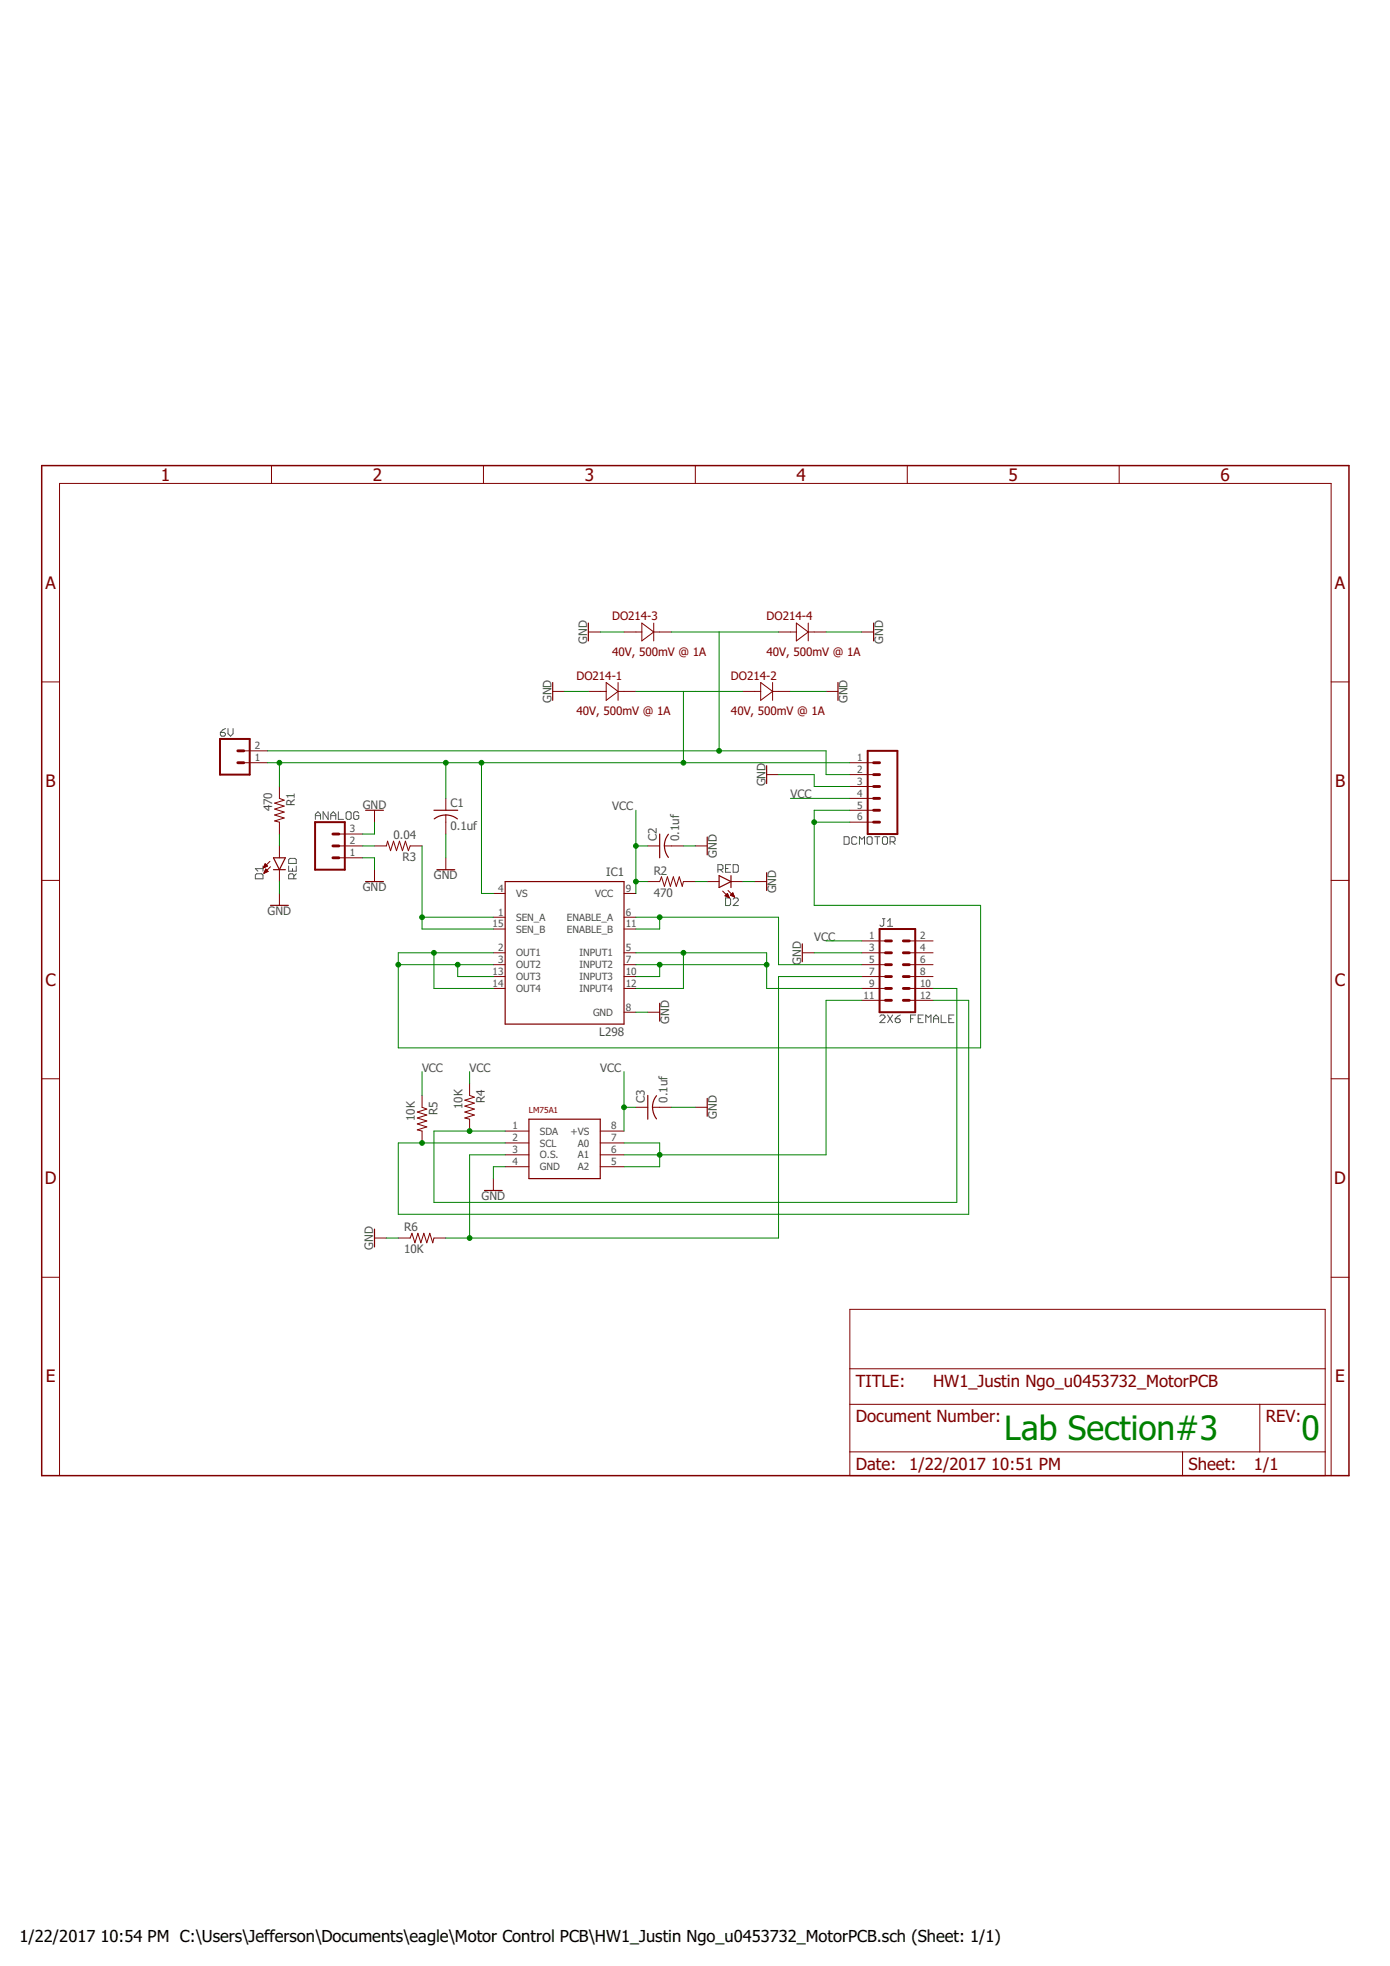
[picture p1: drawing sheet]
<svg xmlns="http://www.w3.org/2000/svg" width="297mm" height="420mm" viewBox="0 0 297 420" stroke-linecap="round" stroke-linejoin="round" font-family="sans-serif">
<g fill="none" stroke="#505050" stroke-width=".21">
<path d="M47.1 156.5h.8l.3 .3v.3l-.3 .2h-.6l-.2-.2zM48.2 155.7l-.6 .3-.5 .5M48.7 155.7v1.1l.6 .5 .5-.5v-1.1M67.4 175.1v-1.1l.5-.5 .6 .5v1.1M67.4 174.3h1.1M70.1 173.5v1.6l-1.1-1.6v1.6M70.7 174.3h1.1M70.7 175.1v-1.1l.5-.5 .6 .5v1.1M72.3 173.5v1.6h1.1M74 173.8l.2-.3h.6l.2 .3v1l-.2 .3h-.6l-.2-.3zM76.7 173.8l-.3-.3h-.5l-.3 .3v1l.3 .3h.5l.3-.3v-.5h-.6M180.4 178.8h.8l.3 .3v1.1l-.3 .2h-.8z"/>
<path d="M183.1 179.1l-.3-.3h-.5l-.3 .3v1.1l.3 .2h.5l.3-.2M185.3 179.1l.3-.3h.5l.3 .3v1.1l-.3 .2h-.5l-.3-.2zM186.9 178.8h1.1M187.5 178.8v1.6M188.6 179.1l.2-.3h.6l.3 .3v1.1l-.3 .2h-.6l-.2-.2zM190.2 179.9h.8l.3-.3v-.5l-.3-.3h-.8v1.6M190.8 179.9l.5 .5M54.6 187l.2-.3h1.1l.3 .3v.8h-1.6zM56.2 185.1v1.1M56.2 185.6h-1.6l.5 .6M61.7 185.1v1.1h1.6v-1.1M62 183.5h1l.3 .2v.8h-1.6v-.8z"/>
<path d="M62.5 185.6v.6M62.8 187.8v-.8l-.3-.3h-.5l-.3 .3v.8h1.6M63.3 186.7l-.5 .6M153.4 185.9h.8l.3-.3v-.5l-.3-.3h-.8v1.6M153.9 185.9l.6 .5M155 191.9h.9l.2 .3v1.1l-.2 .2h-.9zM155 185.6h.6M156.1 184.8h-1.1v1.6h1.1M156.7 184.8h.8l.3 .3v1l-.3 .3h-.8zM156.7 192.2l.3-.3h.5l.3 .3v.2l-1.1 1.1h1.1M183.7 180.4v-1.6l.5 .6 .5-.6v1.6M188.6 196.3h.5"/>
<path d="M188.8 196.3v1.4l-.2 .3h-.3l-.3-.3M189.7 196.9l.5-.6v1.7M189.7 198h1.1M188 217.2l.3-.3h.5l.3 .3v.2l-1.1 1.1h1.1M189.7 216.9l1.1 1.6M190.8 216.9l-1.1 1.6M191.3 217.7h.8l.3 .3v.3l-.3 .2h-.5l-.3-.2zM192.4 216.9l-1.1 .8M194.6 217.7h.5M195.7 216.9h-1.1v1.6M196.2 217.7h.6M197.3 216.9h-1.1v1.6h1.1"/>
<path d="M197.8 218.5v-1.6l.6 .5 .5-.5v1.6M199.5 217.7h1.1M199.5 218.5v-1.1l.5-.5 .6 .5v1.1M201.1 216.9v1.6h1.1M202.8 217.7h.5M203.9 216.9h-1.1v1.6h1.1"/>
</g>
<g fill="none" stroke="#800000" stroke-width=".25">
<path d="M125.7 133.2v3.8M186.7 133.2v3.8M118.1 145.9v3.8M179.1 145.9v3.8M78.1 173.2h3.8M92.7 173.2h5.1M92.8 175a4 4 0 0 1 4.9 0M141 178.2v5.1M142.8 178.3l-.5 .9-.3 1.6M151.1 178.9v3.8M163.8 163.6v3.8M57.8 193.5h3.8"/>
<path d="M58.4 183.3h2.6l-1.3 2.6zM58.4 185.9h2.6M78.1 188.4h3.8M93.4 185.9h3.8M107.9 188.4h25.4v30.5h-25.4zM142 180.8l.3 1.5 .5 .9M153.7 187.1l2.5 1.3-2.5 1.3zM156.2 187.1v2.6M163.8 186.5v3.8M141 214.4v3.8M171.4 201.7v3.8M113 239.2h15.3v12.7h-15.3z"/>
<path d="M138.4 234.1v5.1M140.3 234.2a4 4 0 0 0 0 4.9M151.1 234.7v3.8M103.5 254.4h3.8M80 262.7v3.8"/>
</g>
<g fill="none" stroke="#800000" stroke-width=".21">
<path d="M58 99.5v3.8M103.3 99.5v3.8M148.6 99.5v3.8M193.9 99.5v3.8M239.2 99.5v3.8M125.7 135.1h2.6M133.3 135.1h3.9M137.2 133.2l2.5 1.9-2.5 1.9zM139.7 135.1h3.8M139.7 133.2v3.8M166.4 135.1h3.8M170.2 133.2l2.5 1.9-2.5 1.9z"/>
<path d="M172.7 135.1h3.8M172.7 133.2v3.8M184.1 135.1h2.6M8.9 145.7h3.8M118.1 147.8h2.5M125.7 147.8h3.8M129.5 145.9l2.6 1.9-2.6 1.9zM132.1 147.8h3.8M132.1 145.9v3.8M158.7 147.8h3.9M162.6 145.9l2.5 1.9-2.5 1.9zM165.1 147.8h3.8"/>
<path d="M165.1 145.9v3.8M176.5 147.8h2.6M284.5 145.7h3.8M52.1 163h5.1M52.1 160.5h5.1M59.7 168.1v2.5l1 .4-2 .6 2 .7-2 .6 2 .6-2 .7 2 .6-2 .7 1 .2v2.5M72.4 178.2h5.1M80 173.2v2.5M95.3 170.6v2.6M95.3 174.2v4M163.8 165.5h2.6M181.6 163h5.1"/>
<path d="M181.6 165.5h5.1M181.6 168.1h5.1M181.6 170.6h5.1M181.6 173.2h5.1M181.6 175.7h5.1M8.9 188.2h3.8M56.3 185.4h.1M56.4 185.3h.3M56.4 185.2h.6M56.4 186.6h.1M56.5 186.5h.2M56.5 185h.6"/>
<path d="M56.5 184.9h.5M56.5 186.4h.5M56.6 184.8h.3M56.6 186.2h.7M56.6 184.7h.1M56.6 186.1h.6M56.7 184.6l.5 .5-.9 .4zM56.7 186h.4M56.7 185.9h.2M56.8 185.8h.1M56.8 185.7l-.4 .9M56.8 185.7l.5 .5-.9 .4"/>
<path d="M57.7 184.1l-1.4 1.4M57.8 185.2l-1.4 1.4M59.7 180.8v2.5M59.7 185.9v2.5M59.7 190.9v2.6M72.4 183.3h5.1M72.4 180.8h5.1M80 180.8h2.6l.2-1 .7 2 .6-2 .6 2 .7-2 .6 2 .6-2 .7 2 .4-1h2.5M80 185.9v2.5M95.3 183.3v2.6M105.4 198.5h2.5M105.4 190.9h2.5"/>
<path d="M105.4 196h2.5M133.3 198.5h2.6M133.3 190.9h2.6M133.3 196h2.6M138.4 180.8h2.6M138.4 188.4h2.6l.4-1 .6 2 .6-2 .7 2 .6-2 .6 2 .7-2 .6 2 .2-1h2.6M142 180.8h4M148.6 180.8h2.5M151.1 188.4h2.6M154.4 190.4l1.4 1.4M154.9 191.5l.5-.6 .4 .9zM154.9 191.4h.8"/>
<path d="M155.1 191.3h.5M155.2 191.2h.4M155.2 191.6h.5M155.3 191.1h.2M155.4 191h.1M155.5 191.7h.3M155.6 190.3l1.4 1.4M155.8 191.8h.1M156.1 191.3h.7M156.1 191.3l.9 .4M156.2 188.4h2.5M156.2 191.2h.6"/>
<path d="M156.3 191.1h.4M156.4 191.4h.5M156.4 191h.3M156.6 190.8h.1M156.6 190.8l-.5 .5M156.6 190.8l.4 .9M156.7 191.6h.2M156.9 191.7h.1M161.3 188.4h2.5M284.5 188.2h3.8M105.4 211.2h2.5M105.4 208.7h2.5"/>
<path d="M105.4 206.2h2.5M105.4 203.6h2.5M133.3 211.2h2.6M133.3 208.7h2.6M133.3 216.3h2.6M133.3 206.2h2.6M133.3 203.6h2.6M138.4 216.3h2.6M171.4 203.6h2.6M184.1 211.2h5.1M184.1 208.7h5.1M184.1 206.2h5.1"/>
<path d="M184.1 203.6h5.1M184.1 201.1h5.1M184.1 213.8h5.1M194.3 211.2h5.1M194.3 208.7h5.1M194.3 206.2h5.1M194.3 203.6h5.1M194.3 201.1h5.1M194.3 213.8h5.1M8.9 230.5h3.8M90.2 234.1v2.5l1 .4-2 .7 2 .6-2 .6 2 .7-2 .6 2 .6-2 .7 1 .2v2.6M100.4 231.6v2.5l1 .4-2.1 .6 2.1 .7-2.1 .6 2.1 .6-2.1 .7 2.1 .6-2.1 .6 1.1 .3v2.5"/>
<path d="M135.9 236.6h2.5M139.4 236.6h4.1M148.6 236.6h2.5M284.5 230.5h3.8M105.4 251.9v2.5M107.9 241.7h5.1M107.9 244.3h5.1M107.9 246.8h5.1M107.9 249.3h5.1M128.3 241.7h5M128.3 244.3h5M128.3 246.8h5"/>
<path d="M128.3 249.3h5M8.9 273h3.8M80 264.6h2.6M85.1 264.6h2.6l.3-1 .7 2 .6-2 .6 2 .7-2 .6 2 .6-2 .7 2 .2-1h2.6M181.6 279.8h101.6v35.6h-101.6zM284.5 273h3.8M181.6 292.5h101.6M12.7 315.4v-212.1h271.8v212.1M181.6 300.1h101.6M181.6 310.3h101.6M252.7 310.3v5.1M269.2 300.1v10.2"/>
</g>
<path d="M47 157.9h6.4v7.6h-6.4zM67.3 175.7h6.4v10.2h-6.4zM185.4 160.5h6.4v17.7h-6.4zM188 198.5h7.6v17.8h-7.6z" fill="none" stroke="#800000" stroke-width=".42"/>
<g fill="none" stroke="#800000" stroke-width=".61">
<path d="M50.8 160.5h1.3M50.8 163h1.3M71.1 178.2h1.3M186.7 163h1.3M186.7 168.1h1.3M186.7 165.5h1.3M186.7 173.2h1.3M186.7 170.6h1.3M186.7 175.7h1.3M71.1 180.8h1.3M71.1 183.3h1.3M189.2 206.2h1.3"/>
<path d="M189.2 208.7h1.3M189.2 211.2h1.3M189.2 201.1h1.3M189.2 203.6h1.3M189.2 213.8h1.3M193 206.2h1.3M193 208.7h1.3M193 211.2h1.3M193 201.1h1.3M193 203.6h1.3M193 213.8h1.3"/>
</g>
<path d="M8.9 99.5h279.4v215.9h-279.4z" fill="none" stroke="#800000" stroke-width=".32"/>
<g fill="none" stroke="#008000" stroke-width=".21">
<path d="M128.3 135.1h5M143.5 135.1h22.9M153.7 135.1v25.4M176.5 135.1h7.6M120.6 147.8h5.1M135.9 147.8h22.8M146 147.8v15.2M168.9 147.8h7.6M57.2 160.5h119.3v5h5.1M57.2 163h124.4M59.7 163v5.1M59.7 178.2v2.6"/>
<path d="M80 175.7v2.5h-2.5M95.3 163v7.6M95.3 178.2v5.1M102.9 163v27.9h2.5M135.9 173.2v17.7M166.4 165.5h7.6v2.6h7.6M168.9 170.6h12.7M174 175.7h7.6M181.6 173.2h-7.6v20.3h35.5v30.4h-124.4v-20.3h20.3M59.7 188.4v2.5M77.5 183.3h2.5v2.6M77.5 180.8h2.5"/>
<path d="M90.2 180.8v17.7h15.2M90.2 196h15.2M135.9 180.8h2.5M135.9 188.4h2.5M135.9 196h30.5v10.2h17.7M141 196v2.5h-5.1M146 180.8h2.6M148.6 188.4h2.5M158.7 188.4h2.6M85.1 206.2h20.3M92.7 203.6v7.6h12.7M97.8 206.2v2.5h7.6"/>
<path d="M135.9 216.3h2.5M135.9 203.6h27.9v7.6h20.3M135.9 206.2h27.9M141 206.2v2.5h-5.1M146 203.6v7.6h-10.1M174 203.6h10.1M176.5 201.1h7.6M184.1 208.7h-17.7v55.9h-71.1M184.1 213.8h-7.6v33h-43.2M199.4 211.2h5.1v45.8h-111.8v-15.3h15.2M199.4 213.8h7.6v45.7h-121.9v-15.2h22.8M90.2 229v5.1"/>
<path d="M100.4 229v2.6M133.3 236.6h2.6M133.3 229v12.7M143.5 236.6h5.1M107.9 249.3h-2.5v2.6M107.9 246.8h-7.5v17.8M133.3 244.3h7.7v5h-7.7M82.6 264.6h2.5"/>
</g>
<g fill="#008000" stroke="#008000" stroke-width=".21">
<circle cx="90.2" cy="196" r=".51"/>
<circle cx="135.9" cy="180.8" r=".51"/>
<circle cx="135.9" cy="188.4" r=".51"/>
<circle cx="133.3" cy="236.6" r=".51"/>
<circle cx="141" cy="196" r=".51"/>
<circle cx="141" cy="206.2" r=".51"/>
<circle cx="146" cy="203.6" r=".51"/>
<circle cx="163.8" cy="206.2" r=".51"/>
<circle cx="97.8" cy="206.2" r=".51"/>
<circle cx="92.7" cy="203.6" r=".51"/>
<circle cx="174" cy="175.7" r=".51"/>
<circle cx="85.1" cy="206.2" r=".51"/>
<circle cx="90.2" cy="244.3" r=".51"/>
<circle cx="100.4" cy="241.7" r=".51"/>
<circle cx="100.4" cy="264.6" r=".51"/>
<circle cx="141" cy="246.8" r=".51"/>
<circle cx="59.7" cy="163" r=".51"/>
<circle cx="95.3" cy="163" r=".51"/>
<circle cx="102.9" cy="163" r=".51"/>
<circle cx="146" cy="163" r=".51"/>
<circle cx="153.7" cy="160.5" r=".51"/>
</g>
<g font-size="7.2" fill="#008000">
<text x="214.6" y="307.8">Lab Section#3</text>
<text x="278.1" y="307.8">0</text>
</g>
<g font-size="3.7" fill="#800000">
<text x="34.4" y="102.7">1</text>
<text x="79.7" y="102.7">2</text>
<text x="125" y="102.7">3</text>
<text x="170.2" y="102.7">4</text>
<text x="215.5" y="102.7">5</text>
<text x="260.8" y="102.7">6</text>
<text x="9.7" y="125.8">A</text>
<text x="285.3" y="125.8">A</text>
<text x="9.7" y="168.2">B</text>
<text x="285.3" y="168.2">B</text>
<text x="9.7" y="210.6">C</text>
<text x="285.3" y="210.6">C</text>
<text x="9.6" y="253">D</text>
<text x="285.1" y="253">D</text>
<text x="9.8" y="295.5">E</text>
<text x="285.3" y="295.5">E</text>
</g>
<g font-size="3.6" fill="#800000">
<text x="182.9" y="296.3">TITLE:</text>
<text x="199.4" y="296.3">HW1_Justin Ngo_u0453732_MotorPCB</text>
<text x="182.9" y="303.9">Document Number:</text>
<text x="270.5" y="303.9">REV:</text>
<text x="182.9" y="314.1">Date:</text>
<text x="194.3" y="314.1">1/22/2017</text>
<text x="211.8" y="314.1">10:51 PM</text>
<text x="254" y="314.1">Sheet:</text>
<text x="268" y="314.1">1/1</text>
</g>
<g font-size="3.5">
<text x="4.2" y="415">1/22/2017</text>
<text x="21.5" y="415">10:54 PM C:\Users\Jefferson\Documents\eagle\Motor Control PCB\HW1_Justin Ngo_u0453732_MotorPCB.sch (Sheet: 1/1)</text>
</g>
<g font-size="2.5" fill="#505050">
<text x="125.5" y="137.6" transform="rotate(-90 125.5 137.6)">GND</text>
<text x="188.7" y="137.6" transform="rotate(-90 188.7 137.6)">GND</text>
<text x="117.9" y="150.3" transform="rotate(-90 117.9 150.3)">GND</text>
<text x="181.1" y="150.3" transform="rotate(-90 181.1 150.3)">GND</text>
<text x="58.2" y="173.4" transform="rotate(-90 58.2 173.4)">470</text>
<text x="63" y="172.2" transform="rotate(-90 63 172.2)">R1</text>
<text x="77.5" y="172.9">GND</text>
<text x="96.3" y="172.5">C1</text>
<text x="130.8" y="173.2">VCC</text>
<text x="163.6" y="168.1" transform="rotate(-90 163.6 168.1)">GND</text>
<text x="168.9" y="170.6">VCC</text>
<text x="84.1" y="179.3">0.04</text>
<text x="96.3" y="177.3">0.1uf</text>
<text x="140.3" y="179.8" transform="rotate(-90 140.3 179.8)">C2</text>
<text x="145.2" y="179.8" transform="rotate(-90 145.2 179.8)">0.1uf</text>
<text x="86" y="184.1">R3</text>
<text x="153.2" y="183.3" transform="rotate(-90 153.2 183.3)">GND</text>
<text x="77.5" y="190.4">GND</text>
<text x="92.7" y="187.9">GND</text>
<text x="129.6" y="187.1">IC1</text>
<text x="139.7" y="191.7">470</text>
<text x="139.7" y="186.9">R2</text>
<text x="165.9" y="190.9" transform="rotate(-90 165.9 190.9)">GND</text>
<text x="57.2" y="195.5">GND</text>
<text x="174" y="201.1">VCC</text>
<text x="171.2" y="206.2" transform="rotate(-90 171.2 206.2)">GND</text>
<text x="128" y="221.4">L298</text>
<text x="143" y="218.8" transform="rotate(-90 143 218.8)">GND</text>
<text x="90.2" y="229">VCC</text>
<text x="100.3" y="229">VCC</text>
<text x="128.3" y="229">VCC</text>
<text x="88.7" y="239.5" transform="rotate(-90 88.7 239.5)">10K</text>
<text x="93.5" y="238.3" transform="rotate(-90 93.5 238.3)">R5</text>
<text x="98.8" y="237" transform="rotate(-90 98.8 237)">10K</text>
<text x="103.6" y="235.7" transform="rotate(-90 103.6 235.7)">R4</text>
<text x="137.8" y="235.6" transform="rotate(-90 137.8 235.6)">C3</text>
<text x="142.6" y="235.6" transform="rotate(-90 142.6 235.6)">0.1uf</text>
<text x="153.2" y="239.2" transform="rotate(-90 153.2 239.2)">GND</text>
<text x="102.9" y="256.5">GND</text>
<text x="86.4" y="263.1">R6</text>
<text x="79.8" y="267.1" transform="rotate(-90 79.8 267.1)">GND</text>
<text x="86.4" y="267.9">10K</text>
</g>
<g font-size="2.5" fill="#800000">
<text x="130.8" y="132.5">DO214-3</text>
<text x="163.8" y="132.5">DO214-4</text>
<text x="130.8" y="140.1">40V, 500mV @ 1A</text>
<text x="163.8" y="140.1">40V, 500mV @ 1A</text>
<text x="123.2" y="145.2">DO214-1</text>
<text x="156.2" y="145.2">DO214-2</text>
<text x="123.2" y="152.8">40V, 500mV @ 1A</text>
<text x="156.2" y="152.8">40V, 500mV @ 1A</text>
</g>
<g font-size="2.1" fill="#505050">
<text x="54.4" y="160.1">2</text>
<text x="54.4" y="162.6">1</text>
<text x="183.2" y="162.6">1</text>
<text x="183.2" y="165.2">2</text>
<text x="183.2" y="167.7">3</text>
<text x="183.2" y="170.3">4</text>
<text x="183.2" y="172.8">5</text>
<text x="74.7" y="177.9">3</text>
<text x="183.2" y="175.3">6</text>
<text x="74.7" y="183">1</text>
<text x="74.7" y="180.4">2</text>
<text x="106.4" y="190.6">4</text>
<text x="110.3" y="191.7">VS</text>
<text x="127.2" y="191.7">VCC</text>
<text x="133.7" y="190.6">9</text>
<text x="106.4" y="195.7">1</text>
<text x="110.3" y="196.8">SEN_A</text>
<text x="121.1" y="196.8">ENABLE_A</text>
<text x="133.7" y="195.7">6</text>
<text x="105.3" y="198.2">15</text>
<text x="106.4" y="203.3">2</text>
<text x="110.3" y="199.3">SEN_B</text>
<text x="121.1" y="199.3">ENABLE_B</text>
<text x="133.7" y="198.2">11</text>
<text x="133.7" y="203.3">5</text>
<text x="185.7" y="203.3">3</text>
<text x="185.7" y="200.7">1</text>
<text x="196.6" y="203.3">4</text>
<text x="196.6" y="200.7">2</text>
<text x="105.3" y="208.4">13</text>
<text x="106.4" y="205.8">3</text>
<text x="110.3" y="209.5">OUT3</text>
<text x="110.3" y="206.9">OUT2</text>
<text x="110.3" y="204.4">OUT1</text>
<text x="123.8" y="209.5">INPUT3</text>
<text x="123.8" y="206.9">INPUT2</text>
<text x="123.8" y="204.4">INPUT1</text>
<text x="133.7" y="208.4">10</text>
<text x="133.7" y="205.8">7</text>
<text x="185.7" y="208.4">7</text>
<text x="185.7" y="205.8">5</text>
<text x="196.6" y="208.4">8</text>
<text x="196.6" y="205.8">6</text>
<text x="105.3" y="210.9">14</text>
<text x="110.3" y="212">OUT4</text>
<text x="123.8" y="212">INPUT4</text>
<text x="133.7" y="210.9">12</text>
<text x="133.7" y="216">8</text>
<text x="184.6" y="213.4">11</text>
<text x="185.7" y="210.9">9</text>
<text x="196.6" y="210.9">10</text>
<text x="196.6" y="213.4">12</text>
<text x="126.7" y="217.1">GND</text>
<text x="109.5" y="241.4">1</text>
<text x="109.5" y="243.9">2</text>
<text x="115.4" y="242.5">SDA</text>
<text x="115.4" y="245">SCL</text>
<text x="121.9" y="242.5">+VS</text>
<text x="123.5" y="245">A0</text>
<text x="130.6" y="243.9">7</text>
<text x="130.6" y="241.4">8</text>
<text x="109.5" y="246.4">3</text>
<text x="109.5" y="249">4</text>
<text x="115.4" y="247.6">O.S.</text>
<text x="115.4" y="250.1">GND</text>
<text x="123.5" y="250.1">A2</text>
<text x="123.5" y="247.6">A1</text>
<text x="130.6" y="249">5</text>
<text x="130.6" y="246.4">6</text>
</g>
<text font-size="1.8" fill="#800000" x="113" y="237.9">LM75A1</text>
</svg>
